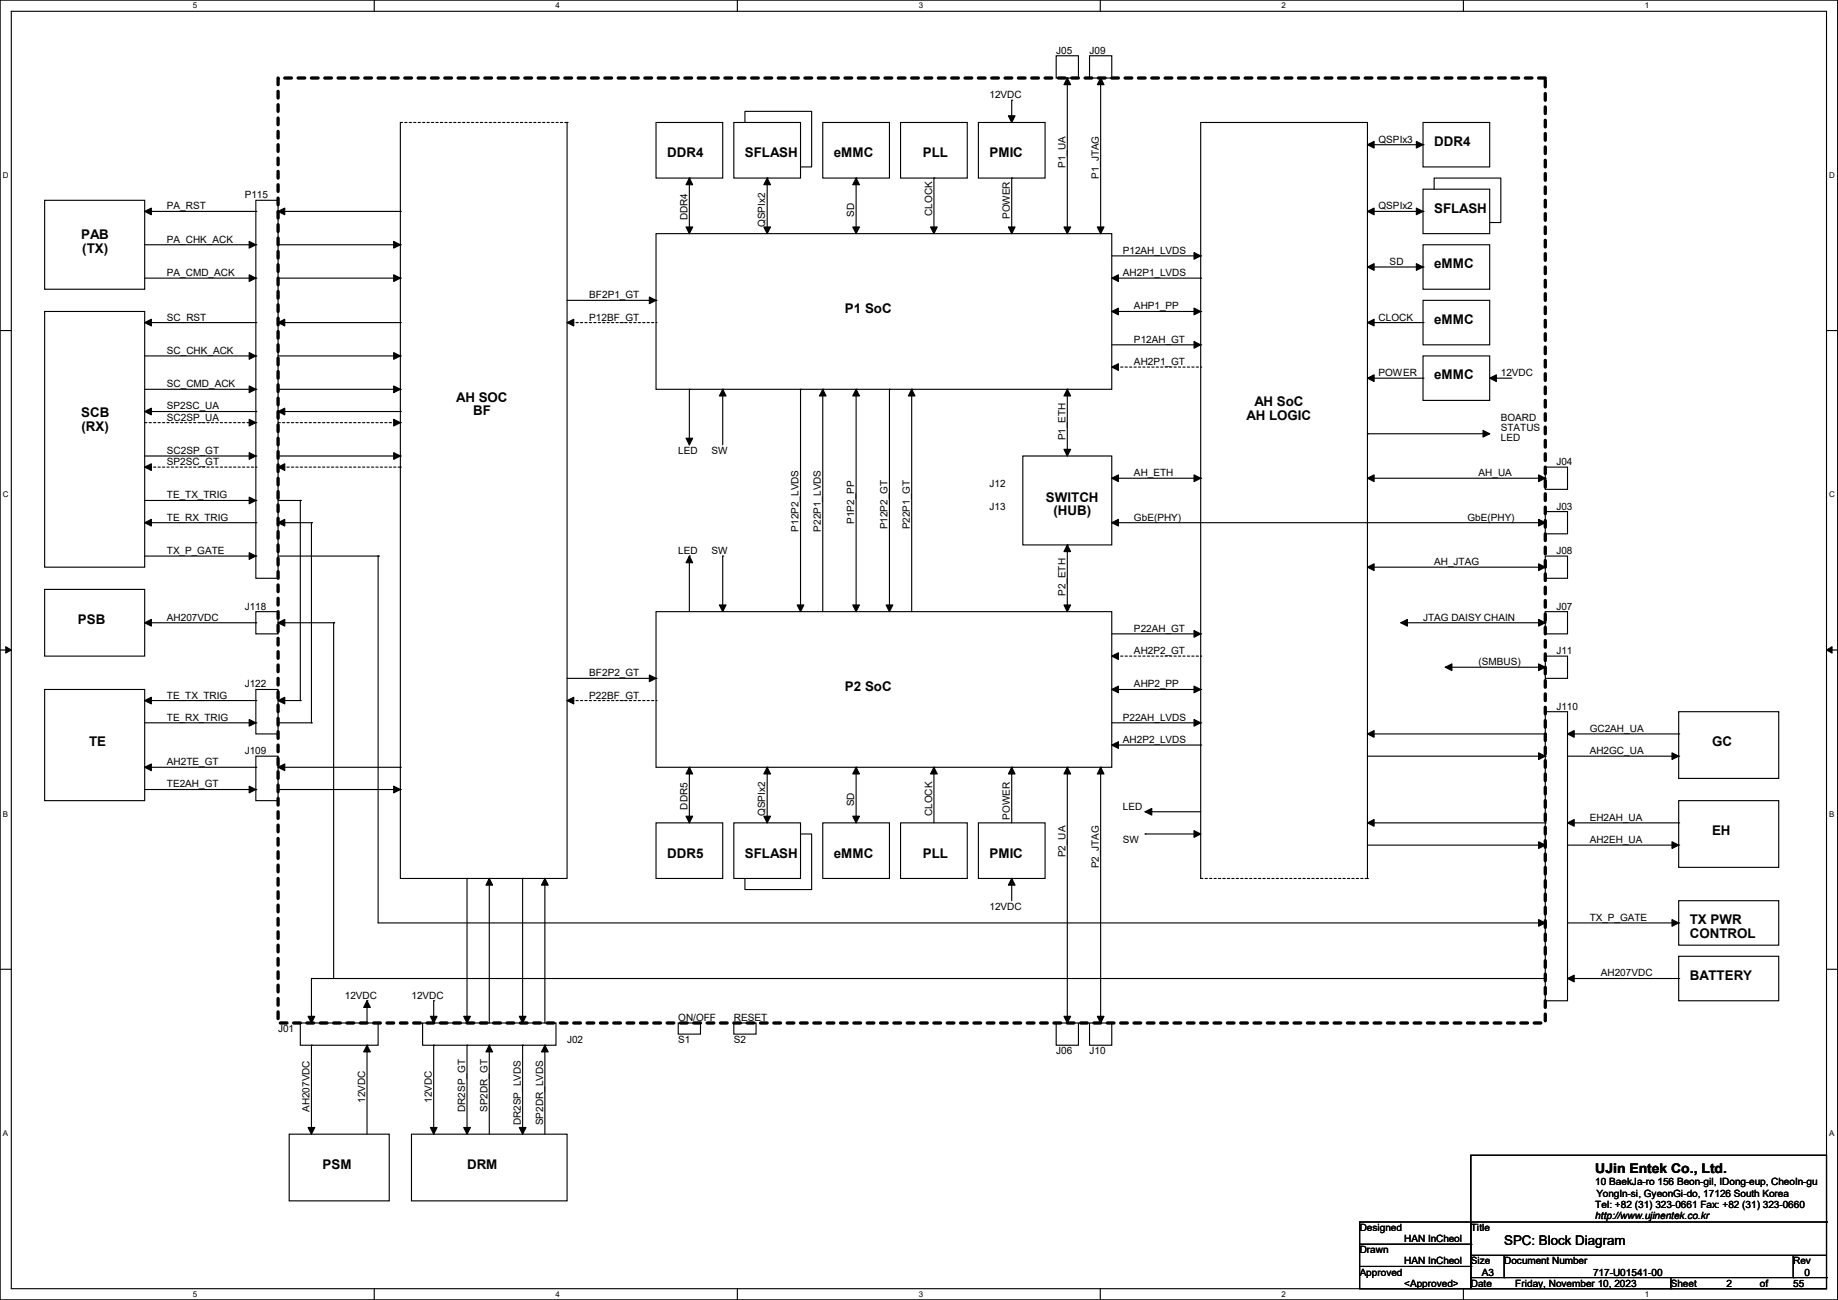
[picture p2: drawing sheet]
<svg xmlns="http://www.w3.org/2000/svg" width="420mm" height="297mm" viewBox="0 0 420 297" stroke-linecap="round" stroke-linejoin="round" font-family="sans-serif">
<path d="M0 0h419.9v297h-419.9zM2.6 2.6h414.8v291.8h-414.8z" fill="none" stroke="#000" stroke-width=".25"/>
<g fill="#fff">
<path d="M44 .3h1v2h-1z"/>
<path d="M44 294.7h1v2h-1z"/>
</g>
<path d="M85.5 0v2.6M85.5 294.4v2.6" fill="none" stroke="#000" stroke-width=".25"/>
<g fill="#fff">
<path d="M127 .3h.9v2h-.9z"/>
<path d="M127 294.7h.9v2h-.9z"/>
</g>
<path d="M168.5 0v2.6M168.5 294.4v2.6" fill="none" stroke="#000" stroke-width=".25"/>
<g fill="#fff">
<path d="M209.9 .3h1v2h-1z"/>
<path d="M209.9 294.7h1v2h-1z"/>
</g>
<path d="M251.4 0v2.6M251.4 294.4v2.6" fill="none" stroke="#000" stroke-width=".25"/>
<g fill="#fff">
<path d="M292.9 .3h.9v2h-.9z"/>
<path d="M292.9 294.7h.9v2h-.9z"/>
</g>
<path d="M334.4 0v2.6M334.4 294.4v2.6" fill="none" stroke="#000" stroke-width=".25"/>
<g fill="#fff">
<path d="M375.8 .3h1v2h-1z"/>
<path d="M375.8 294.7h1v2h-1z"/>
<path d="M.7 39h1.2v2h-1.2z"/>
<path d="M418 39h1.3v2h-1.3z"/>
<path d="M.7 112h1.2v2h-1.2z"/>
<path d="M418 112h1.3v2h-1.3z"/>
</g>
<path d="M0 75.5h2.6M417.4 75.5h2.5" fill="none" stroke="#000" stroke-width=".25"/>
<g fill="#fff">
<path d="M.7 185h1.2v1.9h-1.2z"/>
<path d="M418 185h1.2v1.9h-1.2z"/>
</g>
<path d="M0 148.5h2.6M417.4 148.5h2.5" fill="none" stroke="#000" stroke-width=".25"/>
<path d="M1.3 147.7l1.3 .8-1.3 .7zM417.4 148.5l1.2-.8v1.5z" fill="#000" stroke="#000" stroke-width=".23"/>
<g fill="#fff">
<path d="M.7 257.9h1.2v2h-1.2z"/>
<path d="M418 257.9h1.2v2h-1.2z"/>
</g>
<g fill="none" stroke="#000" stroke-width=".25">
<path d="M241.3 12.7h5.1v5.1h-5.1zM243.9 17.8h.1M243.9 17.8v35.6M249 12.7h5v5.1h-5zM251.5 17.8h.1M251.5 17.8v35.6M91.5 28v172.7h38.1v-172.7M149.9 28h15.2v12.7h-15.2zM167.7 28h15.2v12.7h-15.2zM170.2 28v-2.6h15.3v12.7h-2.6M188 28h15.2v12.7h-15.2zM205.8 28h15.2v12.7h-15.2z"/>
<path d="M223.6 28h15.2v12.7h-15.2zM231.2 22.9h.1M231.2 22.9v5.1M312.5 33.1h12.7M325.2 28h15.2v10.1h-15.2zM325.2 33.1h.1M10.2 45.8h22.9v20.3h-22.9zM33.1 48.3h25.4M33.1 55.9h25.4M58.5 45.8h5v86.3h-5zM58.5 48.3h.1M58.5 55.9h.1"/>
<path d="M63.5 48.3h28M63.5 55.9h28M91.5 48.3h.1M91.5 55.9h.1M149.9 53.4h104.1v35.5h-104.1zM157.5 40.7h.1M157.5 40.7v12.7M175.3 40.7h.1M175.3 40.7v12.7M195.6 40.7h.1M195.6 40.7v12.7M213.4 40.7h.1"/>
<path d="M213.4 40.7v12.7M231.2 40.7h.1M231.2 40.7v12.7M254 58.5h20.4M274.4 58.5h.1M312.5 48.3h12.7M325.2 43.2h15.2v10.2h-15.2zM325.2 55.9h15.2v10.2h-15.2zM325.2 48.3h.1M327.7 43.2v-2.5h15.2v10.1h-2.5M10.2 71.2h22.9v58.4h-22.9zM33.1 63.5h25.4"/>
<path d="M33.1 73.7h25.4M58.5 63.5h.1M58.5 73.7h.1M63.5 63.5h28M63.5 73.7h28M91.5 63.5h.1M91.5 73.7h.1M129.6 68.6h20.3M149.9 68.6h.1M254 63.5h20.4M254 71.2h20.4M254 78.8h20.4"/>
<path d="M274.4 63.5h.1M274.4 71.2h.1M274.4 78.8h.1M312.5 61h12.7M312.5 73.7h12.7M325.2 68.6h15.2v10.2h-15.2zM325.2 61h.1M325.2 73.7h.1M33.1 81.3h25.4M33.1 88.9h25.4M33.1 94h25.4M58.5 81.3h.1"/>
<path d="M58.5 88.9h.1M58.5 94h.1M63.5 81.3h28M63.5 88.9h28M63.5 94h28M91.5 81.3h.1M91.5 88.9h.1M91.5 94h.1M157.5 88.9h.1M157.5 88.9v12.7M165.1 88.9h.1M165.1 88.9v12.7"/>
<path d="M182.9 88.9h.1M182.9 88.9v50.8M188 88.9h.1M188 88.9v50.8M195.6 88.9h.1M195.6 88.9v50.8M203.2 88.9h.1M203.2 88.9v50.8M208.3 88.9h.1M208.3 88.9v50.8M243.9 88.9h.1M243.9 88.9v15.3"/>
<path d="M312.5 99.1h.1M312.5 86.4h12.7M312.5 99.1h27.9M325.2 81.3h15.2v10.2h-15.2zM325.2 86.4h.1M340.4 86.4h.1M340.4 86.4h5.1M33.1 104.2h25.4M33.1 114.3h25.4M33.1 119.4h25.4M58.5 104.2h.1M58.5 114.3h.1"/>
<path d="M58.5 119.4h.1M63.5 104.2h28M63.5 114.3h5.1M63.5 119.4h7.7M68.6 114.3h.1M68.6 114.3v45.8M71.2 119.4h.1M71.2 119.4v45.7M91.5 104.2h.1M233.7 104.2h20.3v20.3h-20.3zM254 109.3h20.4M254 119.4h99.1"/>
<path d="M274.4 109.3h.1M312.5 109.3h40.6M353.1 106.7h5.1v5.1h-5.1zM353.1 116.9h5.1v5.1h-5.1zM353.1 109.3h.1M353.1 119.4h.1M10.2 134.7h22.9v15.2h-22.9zM33.1 127h25.4M58.5 139.7h5v5.1h-5zM58.5 127h.1M63.5 127h22.9M86.4 127h.1"/>
<path d="M86.4 127v83.9h266.7M149.9 139.7h104.1v35.6h-104.1zM157.5 127h.1M157.5 127v12.7M165.1 127h.1M165.1 127v12.7M243.9 124.5h.1M243.9 124.5v15.2M312.5 129.6h40.6M353.1 139.7h5.1v5.1h-5.1zM353.1 127h5.1v5.1h-5.1zM353.1 129.6h.1"/>
<path d="M10.2 157.5h22.9v25.4h-22.9zM33.1 142.3h25.4M58.5 157.5h5v10.2h-5zM58.5 142.3h.1M63.5 142.3h12.7M76.2 142.3h.1M76.2 142.3v81.3M129.6 155h20.3M149.9 155h.1M254 144.8h20.4M254 157.5h20.4M274.4 144.8h.1"/>
<path d="M274.4 157.5h.1M320.1 142.3h33M330.2 152.4h22.9M353.1 149.9h5.1v5.1h-5.1zM353.1 142.3h.1M353.1 152.4h.1M33.1 160.1h25.4M33.1 165.1h25.4M33.1 175.3h25.4M58.5 172.8h5v10.1h-5zM58.5 160.1h.1M58.5 165.1h.1"/>
<path d="M58.5 175.3h.1M63.5 160.1h5.1M63.5 165.1h7.7M63.5 175.3h28M68.6 160.1h.1M71.2 165.1h.1M91.5 175.3h.1M157.5 175.3h.1M157.5 175.3v12.7M175.3 175.3h.1M175.3 175.3v12.7M195.6 175.3h.1"/>
<path d="M195.6 175.3v12.7M213.4 175.3h.1M213.4 175.3v12.7M231.2 175.3h.1M231.2 175.3v12.7M243.9 175.3h.1M243.9 175.3v58.4M251.5 175.3h.1M251.5 175.3v58.4M254 165.1h20.4M254 170.2h20.4M274.4 165.1h.1"/>
<path d="M274.4 170.2h.1M312.5 167.7h40.6M312.5 172.8h40.6M353.1 162.6h5.1v66h-5.1zM353.1 167.7h.1M353.1 172.8h.1M358.2 167.7h25.4M358.2 172.8h25.4M383.6 162.6h22.8v15.2h-22.8zM383.6 167.7h.1M383.6 172.8h.1M33.1 180.4h25.4"/>
<path d="M58.5 180.4h.1M63.5 180.4h28M91.5 180.4h.1M149.9 188h15.2v12.7h-15.2zM167.7 188h15.2v12.7h-15.2zM182.9 190.5h2.6v12.7h-15.3v-2.5M188 188h15.2v12.7h-15.2zM205.8 188h15.2v12.7h-15.2zM223.6 188h15.2v12.7h-15.2zM261.7 185.5h.1M261.7 190.5h.1M261.7 185.5h12.7"/>
<path d="M261.7 190.5h12.7M312.5 188h40.6M312.5 193.1h40.6M353.1 188h.1M353.1 193.1h.1M358.2 188h25.4M358.2 193.1h25.4M383.6 182.9h22.8v15.3h-22.8zM383.6 188h.1M383.6 193.1h.1M106.7 200.7h.1M106.7 200.7v33"/>
<path d="M111.8 200.7h.1M111.8 200.7v33M119.4 200.7h.1M119.4 200.7v33M124.5 200.7h.1M124.5 200.7v33M231.2 200.7h.1M231.2 200.7v5.1M274.4 200.7v-172.7h38.1v172.7M353.1 210.9h.1M358.2 210.9h25.4M383.6 218.5h22.8v10.1h-22.8z"/>
<path d="M383.6 205.8h22.8v10.1h-22.8zM383.6 210.9h.1M0 221.4h2.6M68.6 233.7h17.8v5.1h-17.8zM71.2 223.6h.1M71.2 238.8h.1M71.2 223.6v10.1M71.2 238.8v20.3M71.2 223.6h281.9M83.9 228.6h.1M83.9 238.8h.1M83.9 228.6v5.1"/>
<path d="M83.9 238.8v20.3M96.6 233.7h30.4v5.1h-30.4zM99.1 228.6h.1M99.1 238.8h.1M99.1 228.6v5.1M99.1 238.8v20.3M106.7 238.8h.1M106.7 238.8v20.3M111.8 238.8h.1M111.8 238.8v20.3M119.4 238.8h.1M119.4 238.8v20.3"/>
<path d="M124.5 238.8h.1M124.5 238.8v20.3M155 233.7h5.1v2.6h-5.1zM167.7 233.7h5.1v2.6h-5.1zM241.3 233.7h5.1v5.1h-5.1zM249 233.7h5v5.1h-5zM353.1 223.6h.1M358.2 223.6h25.4M383.6 223.6h.1M417.4 221.4h2.5M66.1 259.1h22.8v15.3h-22.8zM94 259.1h35.6v15.3h-35.6z"/>
<path d="M310.7 279.2h25.4v15.2h-25.4zM336.1 263.9h81.3v30.5h-81.3zM336.1 279.2h81.3M417.4 279.2h.1M310.7 284.3h25.4M310.7 289.3h25.4M336.1 286.8h.1M336.1 284.3h.1M336.1 289.3h.1M336.1 291.9h81.3M336.1 286.8h81.3M343.7 291.9h.1"/>
<path d="M343.7 286.8v5.1M381.8 294.4h.1M381.8 291.9v2.5M409.7 291.9h.1M409.7 286.8v5.1M417.4 291.9h.1"/>
</g>
<g fill="#000" stroke="#000" stroke-width=".25">
<path d="M243.9 17.8l.7 1.5h-1.5z" fill-rule="evenodd"/>
<path d="M251.5 17.8l.8 1.5h-1.6z" fill-rule="evenodd"/>
<path d="M230.4 26.5h1.5l-.7 1.5z" fill-rule="evenodd"/>
<path d="M312.5 33.1l1.5-.8v1.5z" fill-rule="evenodd"/>
<path d="M323.6 32.3l1.6 .8-1.6 .7z" fill-rule="evenodd"/>
<path d="M33.1 48.3l1.5-.8v1.6z" fill-rule="evenodd"/>
<path d="M56.9 55.2l1.6 .7-1.6 .8z" fill-rule="evenodd"/>
<path d="M63.5 48.3l1.6-.8v1.6z" fill-rule="evenodd"/>
<path d="M90 55.2l1.5 .7-1.5 .8z" fill-rule="evenodd"/>
<path d="M157.5 40.7l.8 1.5h-1.5z" fill-rule="evenodd"/>
<path d="M156.8 51.9h1.5l-.8 1.5z" fill-rule="evenodd"/>
<path d="M175.3 40.7l.8 1.5h-1.6z" fill-rule="evenodd"/>
<path d="M174.5 51.9h1.6l-.8 1.5z" fill-rule="evenodd"/>
<path d="M195.6 40.7l.8 1.5h-1.5z" fill-rule="evenodd"/>
<path d="M194.9 51.9h1.5l-.8 1.5z" fill-rule="evenodd"/>
<path d="M212.6 51.9h1.6l-.8 1.5z" fill-rule="evenodd"/>
<path d="M230.4 51.9h1.5l-.7 1.5z" fill-rule="evenodd"/>
<path d="M243.1 51.9h1.5l-.7 1.5z" fill-rule="evenodd"/>
<path d="M250.7 51.9h1.6l-.8 1.5z" fill-rule="evenodd"/>
<path d="M272.8 57.7l1.6 .8-1.6 .7z" fill-rule="evenodd"/>
<path d="M312.5 48.3l1.5-.8v1.6z" fill-rule="evenodd"/>
<path d="M323.6 47.5l1.6 .8-1.6 .8z" fill-rule="evenodd"/>
<path d="M33.1 73.7l1.5-.8v1.6z" fill-rule="evenodd"/>
<path d="M56.9 62.8l1.6 .7-1.6 .8z" fill-rule="evenodd"/>
<path d="M63.5 73.7l1.6-.8v1.6z" fill-rule="evenodd"/>
<path d="M90 62.8l1.5 .7-1.5 .8z" fill-rule="evenodd"/>
<path d="M129.6 73.7l1.5-.8v1.6z" fill-rule="evenodd"/>
<path d="M148.4 67.9l1.5 .7-1.5 .8z" fill-rule="evenodd"/>
<path d="M254 63.5l1.6-.7v1.5z" fill-rule="evenodd"/>
<path d="M254 71.2l1.6-.8v1.5z" fill-rule="evenodd"/>
<path d="M272.8 70.4l1.6 .8-1.6 .7z" fill-rule="evenodd"/>
<path d="M272.8 78l1.6 .8-1.6 .7z" fill-rule="evenodd"/>
<path d="M312.5 61l1.5-.8v1.6z" fill-rule="evenodd"/>
<path d="M312.5 73.7l1.5-.8v1.6z" fill-rule="evenodd"/>
<path d="M323.6 60.2l1.6 .8-1.6 .8z" fill-rule="evenodd"/>
<path d="M33.1 94l1.5-.7v1.5z" fill-rule="evenodd"/>
<path d="M56.9 80.6l1.6 .7-1.6 .8z" fill-rule="evenodd"/>
<path d="M56.9 88.2l1.6 .7-1.6 .8z" fill-rule="evenodd"/>
<path d="M56.9 95.8l1.6 .8-1.6 .7z" fill-rule="evenodd"/>
<path d="M63.5 94l1.6-.7v1.5z" fill-rule="evenodd"/>
<path d="M90 80.6l1.5 .7-1.5 .8z" fill-rule="evenodd"/>
<path d="M90 88.2l1.5 .7-1.5 .8z" fill-rule="evenodd"/>
<path d="M90 95.8l1.5 .8-1.5 .7z" fill-rule="evenodd"/>
<path d="M165.1 88.9l.8 1.6h-1.5z" fill-rule="evenodd"/>
<path d="M188 88.9l.8 1.6h-1.6z" fill-rule="evenodd"/>
<path d="M195.6 88.9l.8 1.6h-1.5z" fill-rule="evenodd"/>
<path d="M208.3 88.9l.8 1.6h-1.5z" fill-rule="evenodd"/>
<path d="M243.9 88.9l.7 1.6h-1.5z" fill-rule="evenodd"/>
<path d="M254 83.9l1.6-.8v1.5z" fill-rule="evenodd"/>
<path d="M312.5 86.4l1.5-.8v1.6z" fill-rule="evenodd"/>
<path d="M338.9 98.3l1.5 .8-1.5 .8z" fill-rule="evenodd"/>
<path d="M340.4 86.4l1.5-.8v1.6z" fill-rule="evenodd"/>
<path d="M33.1 106.7l1.5-.7v1.5z" fill-rule="evenodd"/>
<path d="M56.9 103.4l1.6 .8-1.6 .7z" fill-rule="evenodd"/>
<path d="M56.9 113.6l1.6 .7-1.6 .8z" fill-rule="evenodd"/>
<path d="M63.5 106.7l1.6-.7v1.5z" fill-rule="evenodd"/>
<path d="M90 103.4l1.5 .8-1.5 .7z" fill-rule="evenodd"/>
<path d="M156.8 100.1h1.5l-.8 1.5z" fill-rule="evenodd"/>
<path d="M243.1 102.7h1.5l-.7 1.5z" fill-rule="evenodd"/>
<path d="M254 109.3l1.6-.8v1.5z" fill-rule="evenodd"/>
<path d="M272.8 108.5l1.6 .8-1.6 .7z" fill-rule="evenodd"/>
<path d="M312.5 109.3l1.5-.8v1.5z" fill-rule="evenodd"/>
<path d="M351.6 108.5l1.5 .8-1.5 .7z" fill-rule="evenodd"/>
<path d="M33.1 119.4l1.5-.7v1.5z" fill-rule="evenodd"/>
<path d="M56.9 126.3l1.6 .7-1.6 .8z" fill-rule="evenodd"/>
<path d="M63.5 119.4l1.6-.7v1.5z" fill-rule="evenodd"/>
<path d="M157.5 127l.8 1.6h-1.5z" fill-rule="evenodd"/>
<path d="M164.4 138.2h1.5l-.8 1.5z" fill-rule="evenodd"/>
<path d="M182.2 138.2h1.5l-.8 1.5z" fill-rule="evenodd"/>
<path d="M194.9 138.2h1.5l-.8 1.5z" fill-rule="evenodd"/>
<path d="M202.5 138.2h1.5l-.8 1.5z" fill-rule="evenodd"/>
<path d="M243.9 124.5l.7 1.5h-1.5z" fill-rule="evenodd"/>
<path d="M243.1 138.2h1.5l-.7 1.5z" fill-rule="evenodd"/>
<path d="M254 119.4l1.6-.7v1.5z" fill-rule="evenodd"/>
<path d="M312.5 129.6l1.5-.8v1.5z" fill-rule="evenodd"/>
<path d="M351.6 118.7l1.5 .7-1.5 .8z" fill-rule="evenodd"/>
<path d="M351.6 128.8l1.5 .8-1.5 .7z" fill-rule="evenodd"/>
<path d="M33.1 142.3l1.5-.8v1.5z" fill-rule="evenodd"/>
<path d="M63.5 142.3l1.6-.8v1.5z" fill-rule="evenodd"/>
<path d="M148.4 154.2l1.5 .8-1.5 .7z" fill-rule="evenodd"/>
<path d="M254 149.9l1.6-.8v1.6z" fill-rule="evenodd"/>
<path d="M254 157.5l1.6-.7v1.5z" fill-rule="evenodd"/>
<path d="M272.8 144.1l1.6 .7-1.6 .8z" fill-rule="evenodd"/>
<path d="M272.8 156.8l1.6 .7-1.6 .8z" fill-rule="evenodd"/>
<path d="M320.1 142.3l1.5-.8v1.5z" fill-rule="evenodd"/>
<path d="M330.2 152.4l1.6-.7v1.5z" fill-rule="evenodd"/>
<path d="M351.6 141.5l1.5 .8-1.5 .7z" fill-rule="evenodd"/>
<path d="M351.6 151.7l1.5 .7-1.5 .8z" fill-rule="evenodd"/>
<path d="M33.1 160.1l1.5-.8v1.5z" fill-rule="evenodd"/>
<path d="M33.1 175.3l1.5-.8v1.6z" fill-rule="evenodd"/>
<path d="M56.9 164.4l1.6 .7-1.6 .8z" fill-rule="evenodd"/>
<path d="M63.5 160.1l1.6-.8v1.5z" fill-rule="evenodd"/>
<path d="M63.5 175.3l1.6-.8v1.6z" fill-rule="evenodd"/>
<path d="M129.6 160.1l1.5-.8v1.5z" fill-rule="evenodd"/>
<path d="M157.5 175.3l.8 1.5h-1.5z" fill-rule="evenodd"/>
<path d="M175.3 175.3l.8 1.5h-1.6z" fill-rule="evenodd"/>
<path d="M195.6 175.3l.8 1.5h-1.5z" fill-rule="evenodd"/>
<path d="M213.4 175.3l.8 1.5h-1.6z" fill-rule="evenodd"/>
<path d="M231.2 175.3l.7 1.5h-1.5z" fill-rule="evenodd"/>
<path d="M243.9 175.3l.7 1.5h-1.5z" fill-rule="evenodd"/>
<path d="M251.5 175.3l.8 1.5h-1.6z" fill-rule="evenodd"/>
<path d="M254 170.2l1.6-.7v1.5z" fill-rule="evenodd"/>
<path d="M272.8 164.4l1.6 .7-1.6 .8z" fill-rule="evenodd"/>
<path d="M312.5 167.7l1.5-.8v1.5z" fill-rule="evenodd"/>
<path d="M351.6 172l1.5 .8-1.5 .7z" fill-rule="evenodd"/>
<path d="M358.2 167.7l1.5-.8v1.5z" fill-rule="evenodd"/>
<path d="M382.1 172l1.5 .8-1.5 .7z" fill-rule="evenodd"/>
<path d="M56.9 179.6l1.6 .8-1.6 .7z" fill-rule="evenodd"/>
<path d="M90 179.6l1.5 .8-1.5 .7z" fill-rule="evenodd"/>
<path d="M156.8 186.5h1.5l-.8 1.5z" fill-rule="evenodd"/>
<path d="M174.5 186.5h1.6l-.8 1.5z" fill-rule="evenodd"/>
<path d="M194.9 186.5h1.5l-.8 1.5z" fill-rule="evenodd"/>
<path d="M261.7 185.5l1.5-.8v1.5z" fill-rule="evenodd"/>
<path d="M272.8 189.8l1.6 .7-1.6 .8z" fill-rule="evenodd"/>
<path d="M312.5 188l1.5-.8v1.6z" fill-rule="evenodd"/>
<path d="M351.6 192.3l1.5 .8-1.5 .7z" fill-rule="evenodd"/>
<path d="M358.2 188l1.5-.8v1.6z" fill-rule="evenodd"/>
<path d="M382.1 192.3l1.5 .8-1.5 .7z" fill-rule="evenodd"/>
<path d="M111.8 200.7l.8 1.5h-1.6z" fill-rule="evenodd"/>
<path d="M124.5 200.7l.8 1.5h-1.6z" fill-rule="evenodd"/>
<path d="M231.2 200.7l.7 1.5h-1.5z" fill-rule="evenodd"/>
<path d="M351.6 210.1l1.5 .8-1.5 .7z" fill-rule="evenodd"/>
<path d="M382.1 210.1l1.5 .8-1.5 .7z" fill-rule="evenodd"/>
<path d="M70.4 232.2h1.5l-.7 1.5z" fill-rule="evenodd"/>
<path d="M83.9 228.6l.7 1.6h-1.5z" fill-rule="evenodd"/>
<path d="M98.3 232.2h1.6l-.8 1.5z" fill-rule="evenodd"/>
<path d="M106 232.2h1.5l-.8 1.5z" fill-rule="evenodd"/>
<path d="M118.7 232.2h1.5l-.8 1.5z" fill-rule="evenodd"/>
<path d="M243.1 232.2h1.5l-.7 1.5z" fill-rule="evenodd"/>
<path d="M250.7 232.2h1.6l-.8 1.5z" fill-rule="evenodd"/>
<path d="M358.2 223.6l1.5-.8v1.5z" fill-rule="evenodd"/>
<path d="M70.4 257.6h1.5l-.7 1.5z" fill-rule="evenodd"/>
<path d="M83.9 238.8l.7 1.5h-1.5z" fill-rule="evenodd"/>
<path d="M98.3 257.6h1.6l-.8 1.5z" fill-rule="evenodd"/>
<path d="M106 257.6h1.5l-.8 1.5z" fill-rule="evenodd"/>
<path d="M111.8 238.8l.8 1.5h-1.6z" fill-rule="evenodd"/>
<path d="M118.7 257.6h1.5l-.8 1.5z" fill-rule="evenodd"/>
<path d="M124.5 238.8l.8 1.5h-1.6z" fill-rule="evenodd"/>
</g>
<path d="M63.5 17.8h289.6v215.9h-289.6z" fill="none" stroke="#000" stroke-width=".76" stroke-dasharray="1.5 1.5"/>
<g fill="none" stroke="#000" stroke-width=".25" stroke-dasharray=".5 .5">
<path d="M91.5 28h38.1M129.6 28h.1M129.6 73.7h20.3M149.9 73.7h.1M33.1 96.6h25.4M58.5 96.6h.1M63.5 96.6h28M91.5 96.6h.1M254 83.9h20.4M274.4 83.9h.1M33.1 106.7h25.4M58.5 106.7h.1"/>
<path d="M63.5 106.7h28M91.5 106.7h.1M254 149.9h20.4M274.4 149.9h.1M129.6 160.1h20.3M149.9 160.1h.1M274.4 200.7h38.1M312.5 200.7h.1"/>
</g>
<g font-size="3">
<text x="152.4" y="35.9">DDR4</text>
<text x="170.2" y="35.9">SFLASH</text>
<text x="190.5" y="35.9">eMMC</text>
<text x="210.9" y="35.9">PLL</text>
<text x="226.1" y="35.9">PMIC</text>
<text x="327.7" y="33.4">DDR4</text>
<text x="327.7" y="48.6">SFLASH</text>
<text x="18.6" y="54.7">PAB</text>
<text x="18.8" y="57.8">(TX)</text>
<text x="327.7" y="61.3">eMMC</text>
<text x="193.1" y="71.5">P1 SoC</text>
<text x="327.7" y="74">eMMC</text>
<text x="327.7" y="86.7">eMMC</text>
<text x="18.5" y="95.3">SCB</text>
<text x="104.3" y="91.8">AH SOC</text>
<text x="108.1" y="94.9">BF</text>
<text x="284.9" y="95.9">AH LOGIC</text>
<text x="286.6" y="92.8">AH SoC</text>
<text x="18.6" y="98.5">(RX)</text>
<text x="239" y="114.6">SWITCH</text>
<text x="240.7" y="117.8">(HUB)</text>
<text x="17.8" y="142.6">PSB</text>
<text x="193.1" y="157.8">P2 SoC</text>
<text x="20.4" y="170.5">TE</text>
<text x="391.2" y="170.5">GC</text>
<text x="391.2" y="190.8">EH</text>
<text x="152.4" y="195.9">DDR5</text>
<text x="170.2" y="195.9">SFLASH</text>
<text x="190.5" y="195.9">eMMC</text>
<text x="210.9" y="195.9">PLL</text>
<text x="226.1" y="195.9">PMIC</text>
<text x="386.1" y="211.2">TX PWR</text>
<text x="386.1" y="214.3">CONTROL</text>
<text x="386.1" y="223.9">BATTERY</text>
<text x="73.7" y="267">PSM</text>
<text x="106.7" y="267">DRM</text>
<text x="364.5" y="268.1">UJin Entek Co., Ltd.</text>
<text x="343.7" y="284.5">SPC: Block Diagram</text>
</g>
<g font-size="2.3">
<text x="241.3" y="12.3">J05</text>
<text x="249" y="12.3">J09</text>
<text x="226.1" y="22.4">12VDC</text>
<text x="315" y="32.6">QSPIx3</text>
<text x="243.5" y="38.4" transform="rotate(-90 243.5 38.4)">P1_UA</text>
<text x="251.1" y="40.9" transform="rotate(-90 251.1 40.9)">P1_JTAG</text>
<text x="38.1" y="47.8">PA_RST</text>
<text x="55.9" y="45.3">P115</text>
<text x="315" y="47.8">QSPIx2</text>
<text x="157.1" y="50.3" transform="rotate(-90 157.1 50.3)">DDR4</text>
<text x="174.9" y="51.9" transform="rotate(-90 174.9 51.9)">QSPIx2</text>
<text x="195.2" y="49.6" transform="rotate(-90 195.2 49.6)">SD</text>
<text x="213" y="49.3" transform="rotate(-90 213 49.3)">CLOCK</text>
<text x="230.8" y="50.1" transform="rotate(-90 230.8 50.1)">POWER</text>
<text x="38.1" y="55.5">PA_CHK_ACK</text>
<text x="256.6" y="58">P12AH_LVDS</text>
<text x="38.1" y="63.1">PA_CMD_ACK</text>
<text x="256.6" y="63.1">AH2P1_LVDS</text>
<text x="317.5" y="60.5">SD</text>
<text x="134.7" y="68.2">BF2P1_GT</text>
<text x="259.1" y="70.7">AHP1_PP</text>
<text x="38.1" y="73.2">SC_RST</text>
<text x="134.7" y="73.2">P12BF_GT</text>
<text x="315" y="73.2">CLOCK</text>
<text x="38.1" y="80.9">SC_CHK_ACK</text>
<text x="259.1" y="78.3">P12AH_GT</text>
<text x="259.1" y="83.4">AH2P1_GT</text>
<text x="38.1" y="88.5">SC_CMD_ACK</text>
<text x="315" y="85.9">POWER</text>
<text x="342.9" y="85.9">12VDC</text>
<text x="38.1" y="93.6">SP2SC_UA</text>
<text x="38.1" y="96.1">SC2SP_UA</text>
<text x="243.5" y="100.6" transform="rotate(-90 243.5 100.6)">P1_ETH</text>
<text x="342.9" y="96.1">BOARD</text>
<text x="342.9" y="98.5">STATUS</text>
<text x="342.9" y="100.8">LED</text>
<text x="38.1" y="103.7">SC2SP_GT</text>
<text x="38.1" y="106.3">SP2SC_GT</text>
<text x="155" y="103.7">LED</text>
<text x="162.6" y="103.7">SW</text>
<text x="355.6" y="106.3">J04</text>
<text x="38.1" y="113.9">TE_TX_TRIG</text>
<text x="226.1" y="111.3">J12</text>
<text x="259.1" y="108.8">AH_ETH</text>
<text x="337.9" y="108.8">AH_UA</text>
<text x="38.1" y="119">TE_RX_TRIG</text>
<text x="195.2" y="119.7" transform="rotate(-90 195.2 119.7)">P1P2_PP</text>
<text x="226.1" y="116.4">J13</text>
<text x="259.1" y="119">GbE(PHY)</text>
<text x="335.3" y="119">GbE(PHY)</text>
<text x="355.6" y="116.4">J03</text>
<text x="182.5" y="121.5" transform="rotate(-90 182.5 121.5)">P12P2_LVDS</text>
<text x="187.6" y="121.5" transform="rotate(-90 187.6 121.5)">P22P1_LVDS</text>
<text x="202.8" y="120.9" transform="rotate(-90 202.8 120.9)">P12P2_GT</text>
<text x="207.9" y="120.9" transform="rotate(-90 207.9 120.9)">P22P1_GT</text>
<text x="38.1" y="126.6">TX_P_GATE</text>
<text x="155" y="126.6">LED</text>
<text x="162.6" y="126.6">SW</text>
<text x="327.7" y="129.1">AH_JTAG</text>
<text x="355.6" y="126.6">J08</text>
<text x="243.5" y="136.2" transform="rotate(-90 243.5 136.2)">P2_ETH</text>
<text x="38.1" y="141.8">AH207VDC</text>
<text x="55.9" y="139.3">J118</text>
<text x="325.2" y="141.8">JTAG DAISY CHAIN</text>
<text x="355.6" y="139.3">J07</text>
<text x="259.1" y="149.4">AH2P2_GT</text>
<text x="259.1" y="144.4">P22AH_GT</text>
<text x="355.6" y="149.4">J11</text>
<text x="134.7" y="154.5">BF2P2_GT</text>
<text x="337.9" y="152">(SMBUS)</text>
<text x="38.1" y="159.6">TE_TX_TRIG</text>
<text x="55.9" y="157.1">J122</text>
<text x="134.7" y="159.6">P22BF_GT</text>
<text x="259.1" y="157.1">AHP2_PP</text>
<text x="38.1" y="164.7">TE_RX_TRIG</text>
<text x="256.6" y="164.7">P22AH_LVDS</text>
<text x="355.6" y="162.1">J110</text>
<text x="363.3" y="167.2">GC2AH_UA</text>
<text x="55.9" y="172.3">J109</text>
<text x="256.6" y="169.8">AH2P2_LVDS</text>
<text x="363.3" y="172.3">AH2GC_UA</text>
<text x="38.1" y="179.9">TE2AH_GT</text>
<text x="38.1" y="174.8">AH2TE_GT</text>
<text x="157.1" y="185" transform="rotate(-90 157.1 185)">DDR5</text>
<text x="195.2" y="184.2" transform="rotate(-90 195.2 184.2)">SD</text>
<text x="256.6" y="185">LED</text>
<text x="174.9" y="186.5" transform="rotate(-90 174.9 186.5)">QSPIx2</text>
<text x="213" y="186.5" transform="rotate(-90 213 186.5)">CLOCK</text>
<text x="230.8" y="187.2" transform="rotate(-90 230.8 187.2)">POWER</text>
<text x="363.3" y="187.5">EH2AH_UA</text>
<text x="243.5" y="195.9" transform="rotate(-90 243.5 195.9)">P2_UA</text>
<text x="256.6" y="192.6">SW</text>
<text x="363.3" y="192.6">AH2EH_UA</text>
<text x="251.1" y="198.4" transform="rotate(-90 251.1 198.4)">P2_JTAG</text>
<text x="226.1" y="207.9">12VDC</text>
<text x="363.3" y="210.4">TX_P_GATE</text>
<text x="365.8" y="223.1">AH207VDC</text>
<text x="78.8" y="228.2">12VDC</text>
<text x="94" y="228.2">12VDC</text>
<text x="155" y="233.3">ON/OFF</text>
<text x="167.7" y="233.3">RESET</text>
<text x="63.5" y="235.8">J01</text>
<text x="129.6" y="238.3">J02</text>
<text x="155" y="238.3">S1</text>
<text x="167.7" y="238.3">S2</text>
<text x="241.3" y="240.9">J06</text>
<text x="249" y="240.9">J10</text>
<text x="70.7" y="254" transform="rotate(-90 70.7 254)">AH207VDC</text>
<text x="83.4" y="252" transform="rotate(-90 83.4 252)">12VDC</text>
<text x="98.7" y="252" transform="rotate(-90 98.7 252)">12VDC</text>
<text x="106.3" y="254" transform="rotate(-90 106.3 254)">DR2SP_GT</text>
<text x="111.4" y="254" transform="rotate(-90 111.4 254)">SP2DR_GT</text>
<text x="119" y="257.1" transform="rotate(-90 119 257.1)">DR2SP_LVDS</text>
<text x="124.1" y="257.1" transform="rotate(-90 124.1 257.1)">SP2DR_LVDS</text>
<text x="364.5" y="270.8">10 BaekJa-ro 156 Beon-gil, IDong-eup, CheoIn-gu</text>
<text x="364.5" y="275.9">Tel: +82 (31) 323-0661 Fax: +82 (31) 323-0660</text>
<text x="364.8" y="273.4">YongIn-si, GyeonGi-do, 17126 South Korea</text>
<text x="310.7" y="281.3">Designed</text>
<text x="336.1" y="281.3">Title</text>
<text x="364.5" y="278.5">http://www.ujinentek.co.kr</text>
<text x="310.7" y="286.3">Drawn</text>
<text x="320.8" y="283.8">HAN InCheol</text>
<text x="310.7" y="291.4">Approved</text>
<text x="320.8" y="294">&lt;Approved&gt;</text>
<text x="320.8" y="288.9">HAN InCheol</text>
<text x="336.1" y="288.9">Size</text>
<text x="336.1" y="294">Date</text>
<text x="338.6" y="291.4">A3</text>
<text x="343.7" y="288.9">Document Number</text>
<text x="346.2" y="294">Friday, November 10, 2023</text>
<text x="364" y="291.4">717-U01541-00</text>
<text x="381.8" y="294">Sheet</text>
<text x="394.5" y="294">2</text>
<text x="402.1" y="294">of</text>
<text x="409.7" y="288.9">Rev</text>
<text x="409.7" y="294">55</text>
<text x="412.3" y="291.4">0</text>
</g>
<g font-size="1.8">
<text x="44" y="1.9">5</text>
<text x="127" y="1.9">4</text>
<text x="209.9" y="1.9">3</text>
<text x="292.9" y="1.9">2</text>
<text x="375.8" y="1.9">1</text>
<text x=".7" y="40.6">D</text>
<text x="418" y="40.6">D</text>
<text x=".7" y="113.6">C</text>
<text x="418" y="113.6">C</text>
<text x=".7" y="186.6">B</text>
<text x="418" y="186.6">B</text>
<text x=".7" y="259.5">A</text>
<text x="418" y="259.5">A</text>
<text x="44" y="296.3">5</text>
<text x="127" y="296.3">4</text>
<text x="209.9" y="296.3">3</text>
<text x="292.9" y="296.3">2</text>
<text x="375.8" y="296.3">1</text>
</g>
</svg>
